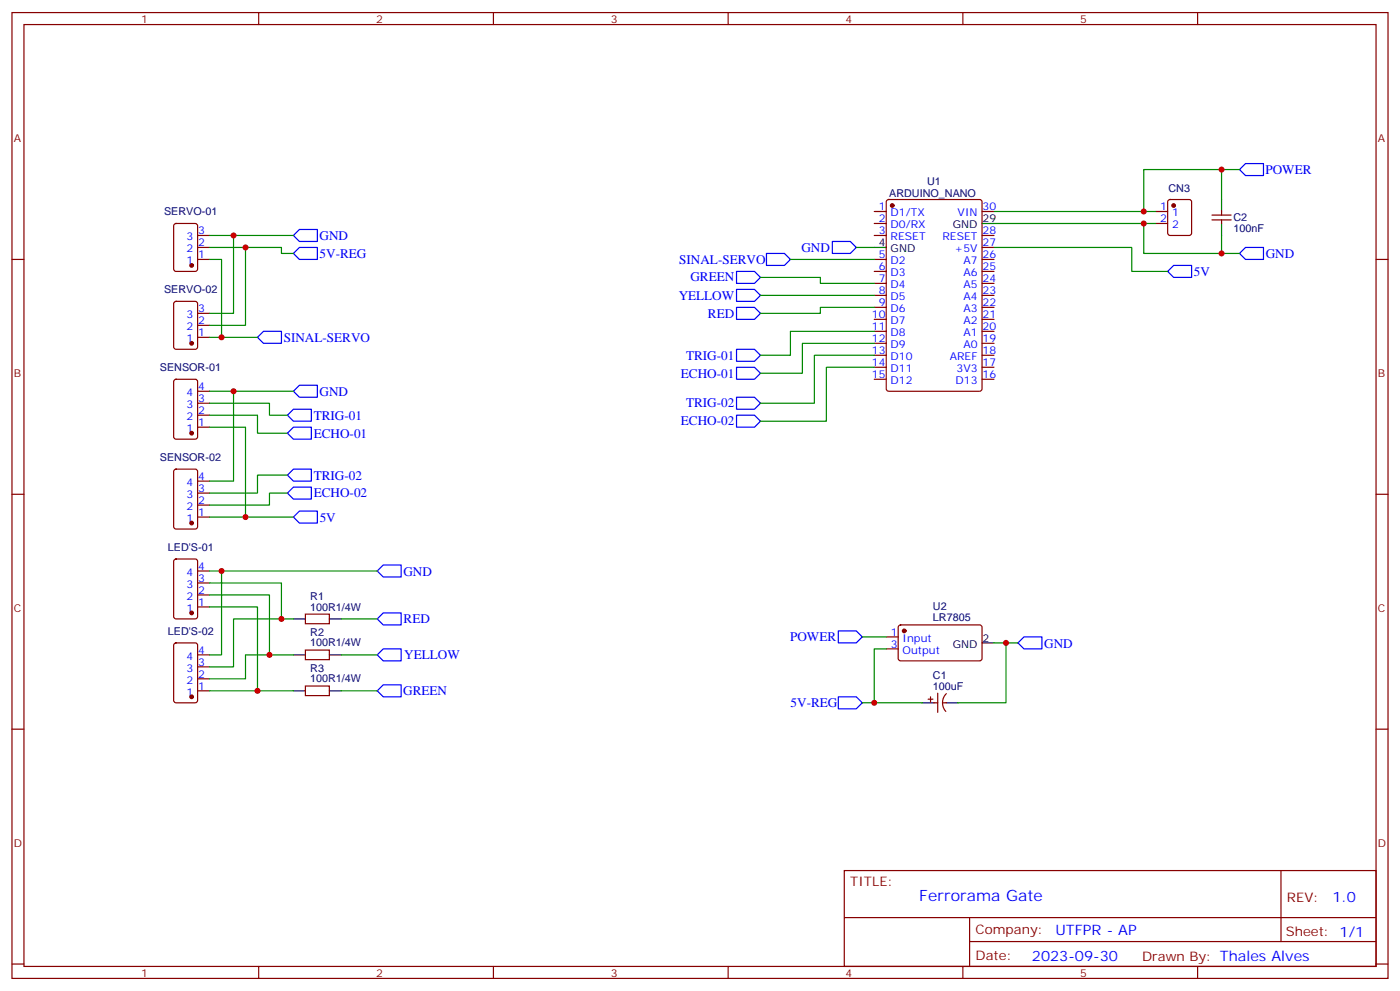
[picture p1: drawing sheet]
<svg xmlns="http://www.w3.org/2000/svg" width="412mm" height="292mm" viewBox="0 0 412 292" stroke-linecap="round" stroke-linejoin="round" font-family="sans-serif">
<g fill="none" stroke="#870000" stroke-width=".35">
<path d="M3.5 3.7h405.4v284.3h-405.4zM7.1 7.2h398.2v277.3h-398.2zM76.2 3.7v3.5M145.3 3.7v3.5M214.5 3.7v3.5M283.6 3.7v3.5M352.8 3.7v3.5M261.3 58.9l.5-.2h26.8l.6 .5 .1 55.3-.5 .6-27 .1-.7-.5v-55.3zM344.2 58.9l.5-.2h5.6l.7 .5v9.4l-.4 .7h-5.9l-.7-.4v-9.5zM3.5 76.4h3.6M51.4 66l.5-.2h5.6l.7 .4v13l-.5 .6-5.8 .1-.7-.5v-12.9zM58.2 76.4h3.5"/>
<path d="M58.2 69.3h3.5M58.2 72.8h3.5M257.5 76.4h3.6M257.5 62.3h3.6M257.5 65.8h3.6M257.5 69.3h3.6M257.5 79.9h3.6M289.3 76.4h3.5M289.3 62.3h3.5M289.3 69.3h3.5M289.3 79.9h3.5M289.3 72.8h3.5"/>
<path d="M340.4 62.3h3.6M340.4 65.8h3.6M357 63.3h5.7M357 64.7h5.7M359.8 62.3v1M359.8 64.7v1.1M405.3 76.4h3.6M51.4 88.9l.5-.2h5.6l.7 .5v12.9l-.5 .7h-5.8l-.7-.4v-13zM58.2 99.3h3.5M58.2 95.8h3.5M58.2 92.3h3.5M257.5 83.4h3.6"/>
<path d="M257.5 87h3.6M257.5 90.5h3.6M257.5 94h3.6M257.5 97.5h3.6M289.3 83.4h3.5M289.3 87h3.5M289.3 90.5h3.5M289.3 94h3.5M289.3 97.5h3.5M51.4 111.9l.5-.2h5.6l.7 .4v16.5l-.5 .6-5.8 .1-.7-.5v-16.4zM58.2 115.2h3.5M58.2 118.7h3.5"/>
<path d="M257.5 101.1h3.6M257.5 104.6h3.6M257.5 108.1h3.6M257.5 111.7h3.6M289.3 101.1h3.5M289.3 104.6h3.5M289.3 108.1h3.5M289.3 111.7h3.5M51.4 138.3l.5-.2h5.6l.7 .4v16.5l-.5 .7-5.8 .1-.7-.5v-16.5zM58.2 122.2h3.5M58.2 125.8h3.5M3.5 145.5h3.6"/>
<path d="M58.2 141.6h3.5M58.2 145.2h3.5M58.2 148.7h3.5M58.2 152.2h3.5M405.3 145.5h3.6M51.4 164.8l.5-.2h5.6l.7 .4v16.5l-.5 .7h-5.8l-.7-.5v-16.4zM58.2 168.1h3.5M58.2 171.6h3.5M58.2 175.2h3.5M58.2 178.7h3.5M51.4 189.5l.5-.2h5.6l.7 .4v16.5l-.5 .6-5.8 .1-.7-.5v-16.4zM58.2 192.8h3.5"/>
<path d="M58.2 196.3h3.5M58.2 199.8h3.5M90 180.8h7v2.8h-7zM90 191.4h7v2.8h-7zM261.1 187.5h3.5M261.1 191h3.5M264.8 184.2l.5-.2h23.5l.5 .7-.1 9.4-.6 .5-23.6-.1-.4-.6v-9.2zM3.5 214.7h3.6M58.2 203.4h3.5M90 202h7v2.8h-7zM273.4 205.8h1.4M274.1 205.1v1.5"/>
<path d="M275.2 206.9h1M276.2 204.1v5.6M277.6 206.9h1.1M278.8 204.2a3.8 3.8 0 0 0-.2 5.2M405.3 214.7h3.6M248.7 256.3h156.6v28.2h-156.6zM377.3 256.3v20.9M248.7 270.1h156.5M285.6 277.2h119.6M285.6 270.1v14.2M3.5 283.8h3.6M76.2 284.5v3.5"/>
<path d="M145.3 284.5v3.5M214.5 284.5v3.5M283.6 284.5v3.5M352.8 284.5v3.5M405.3 283.8h3.6"/>
</g>
<g fill="#870000" stroke="#870000" stroke-width=".35">
<circle cx="262.8" cy="60.5" r=".53"/>
<circle cx="56.4" cy="127.5" r=".53"/>
<circle cx="56.4" cy="101.1" r=".53"/>
<circle cx="345.7" cy="60.5" r=".53"/>
<circle cx="56.4" cy="154" r=".53"/>
<circle cx="56.4" cy="78.1" r=".53"/>
<circle cx="56.4" cy="180.4" r=".53"/>
<circle cx="56.4" cy="205.1" r=".53"/>
<circle cx="266.3" cy="185.7" r=".53"/>
</g>
<g fill="none" stroke="#000" stroke-width=".35">
<path d="M359.8 58.7v3.6M257.5 72.8h3.6M289.3 65.8h3.5M359.8 65.8v3.5M86.4 182.2h3.6M86.4 192.8h3.6M97 182.2h3.5M97 192.8h3.5M289.3 189.3h3.5M86.4 203.4h3.6M97 203.4h3.5M271.6 206.9h3.6"/>
<path d="M278.7 206.9h3.5"/>
</g>
<g fill="none" stroke="#008700" stroke-width=".35">
<path d="M359.8 49.9v8.8M365.1 49.9h-28.2v12.4M61.7 72.8h21.2v1.8h3.5M61.7 76.4h3.6v22.9h-3.6M61.7 69.3h24.7M68.8 69.3v23h-7.1M72.3 72.8v23h-10.6M232.8 76.4h24.7M252.2 72.8h5.3M292.8 72.8h40.6v7.1h10.6M292.8 62.3h47.6M292.8 65.8h47.6"/>
<path d="M336.9 65.8v8.8h28.2M359.8 69.3v5.3M65.3 99.3h10.5M224 81.7h17.7v1.7h15.8M224 87h33.5M257.5 90.5h-15.8v1.8h-17.7M257.5 97.5h-24.7v7.1h-8.8M61.7 118.7h17.7v3.5h5.3M61.7 115.2h24.7M68.8 115.2v26.4h-7.1M257.5 101.1h-21.1v8.8h-12.4M257.5 104.6h-17.6v14.1h-15.9"/>
<path d="M257.5 108.1h-14.1v15.9h-19.4M61.7 125.8h10.6v26.4M61.7 122.2h14.1v5.3h8.9M84.7 139.9h-8.9v5.3h-14.1M61.7 152.2h24.7M84.7 145.2h-5.3v3.5h-17.7M61.7 171.6h21.2v10.6h3.5M61.7 175.2h17.7v17.6h7M61.7 178.7h14.1v24.7h10.6M61.7 168.1h49.4M65.3 168.1v24.7h-3.6M79.4 192.8h-7.1v7h-10.6"/>
<path d="M82.9 182.2h-14.1v14.1h-7.1M100.5 182.2h10.6M100.5 192.8h10.6M254 187.5h7.1M261.1 191h-3.6v15.9h-3.5M292.8 189.3h3.5v17.6h-14.1M296.3 189.3h3.6M61.7 203.4h14.1M100.5 203.4h10.6M257.5 206.9h14.1"/>
</g>
<g fill="none" stroke="#00f" stroke-width=".35">
<path d="M365.1 49.9l1.8-1.7h5.3v3.5h-5.3zM86.4 74.6l1.8-1.8h5.3v3.6h-5.3zM86.4 69.3l1.8-1.7h5.3v3.5h-5.3zM217 79.9h5.2l1.8 1.8-1.8 1.7h-5.2zM225.8 74.6h5.3l1.7 1.8-1.7 1.7h-5.3zM245.2 71.1h5.3l1.7 1.7-1.7 1.8h-5.3zM344 79.9l1.7-1.8h5.3v3.6h-5.3zM365.1 74.6l1.8-1.8h5.3v3.6h-5.3zM75.8 99.3l1.8-1.8h5.3v3.6h-5.3zM217 85.2h5.2l1.8 1.8-1.8 1.7h-5.2zM217 90.5h5.2l1.8 1.8-1.8 1.7h-5.2zM86.4 115.2l1.8-1.8h5.3v3.5h-5.3z"/>
<path d="M217 102.8h5.2l1.8 1.8-1.8 1.8h-5.2zM217 108.1h5.2l1.8 1.8-1.8 1.8h-5.2zM217 116.9h5.2l1.8 1.8-1.8 1.8h-5.2zM84.7 127.5l1.7-1.7h5.3v3.5h-5.3zM84.7 139.9l1.7-1.8h5.3v3.5h-5.3zM86.4 120.5h5.3v3.5h-5.3l-1.7-1.8zM217 122.2h5.2l1.8 1.8-1.8 1.8h-5.2zM84.7 145.2l1.7-1.8h5.3v3.5h-5.3zM86.4 152.2l1.8-1.7h5.3v3.5h-5.3zM111.1 168.1l1.8-1.8h5.3v3.6h-5.3zM111.1 182.2l1.8-1.8h5.3v3.6h-5.3zM112.9 191h5.3v3.6h-5.3l-1.8-1.8z"/>
<path d="M246.9 185.7h5.3l1.8 1.8-1.8 1.8h-5.3zM299.9 189.3l1.7-1.8h5.3v3.5h-5.3zM111.1 203.4l1.8-1.8h5.3v3.5h-5.3zM246.9 205.1h5.3l1.8 1.8-1.8 1.8h-5.3z"/>
</g>
<g fill="#c00">
<circle cx="68.8" cy="69.3" r=".88"/>
<circle cx="68.8" cy="115.2" r=".88"/>
<circle cx="72.3" cy="152.2" r=".88"/>
<circle cx="75.8" cy="203.4" r=".88"/>
<circle cx="79.4" cy="192.8" r=".88"/>
<circle cx="82.9" cy="182.2" r=".88"/>
<circle cx="65.3" cy="168.1" r=".88"/>
<circle cx="336.9" cy="65.8" r=".88"/>
<circle cx="72.3" cy="72.8" r=".88"/>
<circle cx="65.3" cy="99.3" r=".88"/>
<circle cx="336.9" cy="62.3" r=".88"/>
<circle cx="296.3" cy="189.3" r=".88"/>
<circle cx="257.5" cy="206.9" r=".88"/>
<circle cx="359.8" cy="49.9" r=".88"/>
<circle cx="359.8" cy="74.6" r=".88"/>
</g>
<text font-size="4.6" fill="#00f" x="270.8" y="265.3">Ferrorama Gate</text>
<g font-size="4.2" fill="#00f">
<text x="392.5" y="265.6">1.0</text>
<text x="310.9" y="275.1">UTFPR - AP</text>
<text x="304" y="282.9">2023-09-30</text>
</g>
<g font-size="3.9" fill="#00f">
<text x="372.8" y="51.1">POWER</text>
<text x="94.1" y="70.7">GND</text>
<text x="94.2" y="76">5V-REG</text>
<text x="200.1" y="77.6">SINAL-SERVO</text>
<text x="236.1" y="74.1">GND</text>
<text x="372.9" y="76">GND</text>
<text x="203.4" y="82.8">GREEN</text>
<text x="351.7" y="81.2">5V</text>
<text x="199.9" y="88.2">YELLOW</text>
<text x="208.5" y="93.5">RED</text>
<text x="83.6" y="100.7">SINAL-SERVO</text>
<text x="202.1" y="105.9">TRIG-01</text>
<text x="200.6" y="111.1">ECHO-01</text>
<text x="94.1" y="116.5">GND</text>
<text x="202.1" y="120">TRIG-02</text>
<text x="92.4" y="123.6">TRIG-01</text>
<text x="200.6" y="125.3">ECHO-02</text>
<text x="92.4" y="128.9">ECHO-01</text>
<text x="92.4" y="141.2">TRIG-02</text>
<text x="92.4" y="146.4">ECHO-02</text>
<text x="94.2" y="153.6">5V</text>
<text x="118.8" y="169.5">GND</text>
<text x="118.9" y="183.4">RED</text>
<text x="232.7" y="188.7">POWER</text>
<text x="307.6" y="190.6">GND</text>
<text x="119.1" y="194">YELLOW</text>
<text x="118.8" y="204.6">GREEN</text>
<text x="232.9" y="208.2">5V-REG</text>
</g>
<g font-size="3.9" fill="#800">
<text x="250.5" y="260.9">TITLE:</text>
<text x="379.1" y="265.6">REV:</text>
<text x="287.4" y="275.1">Company:</text>
<text x="378.7" y="275.7">Sheet: 1/1</text>
<text x="287.4" y="282.8">Date:</text>
<text x="336.4" y="282.8">Drawn By: Thales Alves</text>
</g>
<g font-size="3.2" fill="#800">
<text x="41.6" y="6.7">1</text>
<text x="110.8" y="6.7">2</text>
<text x="179.9" y="6.7">3</text>
<text x="249.1" y="6.7">4</text>
<text x="318.2" y="6.7">5</text>
<text x="4.1" y="41.8">A</text>
<text x="405.9" y="41.8">A</text>
<text x="4.1" y="110.9">B</text>
<text x="405.9" y="110.9">B</text>
<text x="4.1" y="180.1">C</text>
<text x="405.9" y="180.1">C</text>
<text x="4.1" y="249.2">D</text>
<text x="405.9" y="249.2">D</text>
<text x="41.6" y="287.5">1</text>
<text x="110.8" y="287.5">2</text>
<text x="179.9" y="287.5">3</text>
<text x="249.1" y="287.5">4</text>
<text x="318.2" y="287.5">5</text>
</g>
<g font-size="3.2" fill="#000080">
<text x="261.9" y="58.1">ARDUINO_NANO</text>
<text x="273.1" y="54.5">U1</text>
<text x="344.2" y="56.4">CN3</text>
<text x="48.3" y="63.4">SERVO-01</text>
<text x="363.4" y="65.2">C2</text>
<text x="363.4" y="68.4">100nF</text>
<text x="48.3" y="86.3">SERVO-02</text>
<text x="47.1" y="109.3">SENSOR-01</text>
<text x="47.1" y="135.8">SENSOR-02</text>
<text x="49.5" y="162.2">LED'S-01</text>
<text x="91.4" y="179.7">100R1/4W</text>
<text x="91.4" y="176.6">R1</text>
<text x="274.8" y="179.6">U2</text>
<text x="274.8" y="182.8">LR7805</text>
<text x="49.5" y="186.9">LED'S-02</text>
<text x="91.4" y="190.3">100R1/4W</text>
<text x="91.4" y="187.1">R2</text>
<text x="91.4" y="197.7">R3</text>
<text x="91.4" y="200.9">100R1/4W</text>
<text x="274.8" y="203">100uF</text>
<text x="274.8" y="199.8">C1</text>
</g>
<g font-size="3.2" fill="#00f">
<text x="258.9" y="61.9">1</text>
<text x="258.9" y="65.4">2</text>
<text x="262.4" y="63.7">D1/TX</text>
<text x="282.1" y="63.7">VIN</text>
<text x="289.5" y="61.9">30</text>
<text x="341.8" y="65.4">2</text>
<text x="341.8" y="61.9">1</text>
<text x="345.3" y="63.7">1</text>
<text x="54.9" y="70.7">3</text>
<text x="58.4" y="69">3</text>
<text x="258.9" y="69">3</text>
<text x="262.4" y="67.2">D0/RX</text>
<text x="262.4" y="70.7">RESET</text>
<text x="277.6" y="70.7">RESET</text>
<text x="289.5" y="69">28</text>
<text x="345.3" y="67.2">2</text>
<text x="54.9" y="77.8">1</text>
<text x="54.9" y="74.3">2</text>
<text x="58.4" y="76">1</text>
<text x="58.4" y="72.5">2</text>
<text x="258.9" y="76">5</text>
<text x="262.4" y="77.8">D2</text>
<text x="281.2" y="74.3">+5V</text>
<text x="283.8" y="77.8">A7</text>
<text x="289.5" y="76">26</text>
<text x="289.5" y="72.5">27</text>
<text x="258.9" y="79.6">6</text>
<text x="258.9" y="83.1">7</text>
<text x="262.4" y="81.3">D3</text>
<text x="283.8" y="81.3">A6</text>
<text x="289.5" y="83.1">24</text>
<text x="289.5" y="79.6">25</text>
<text x="258.9" y="86.6">8</text>
<text x="262.4" y="84.8">D4</text>
<text x="262.4" y="88.4">D5</text>
<text x="283.8" y="88.4">A4</text>
<text x="283.8" y="84.8">A5</text>
<text x="289.5" y="86.6">23</text>
<text x="54.9" y="93.7">3</text>
<text x="58.4" y="95.4">2</text>
<text x="58.4" y="91.9">3</text>
<text x="256.8" y="93.7">10</text>
<text x="258.9" y="90.1">9</text>
<text x="262.4" y="91.9">D6</text>
<text x="262.4" y="95.4">D7</text>
<text x="283.8" y="95.4">A2</text>
<text x="283.8" y="91.9">A3</text>
<text x="289.5" y="93.7">21</text>
<text x="289.5" y="90.1">22</text>
<text x="54.9" y="100.7">1</text>
<text x="54.9" y="97.2">2</text>
<text x="58.4" y="99">1</text>
<text x="256.8" y="97.2">11</text>
<text x="256.8" y="100.7">12</text>
<text x="262.4" y="99">D8</text>
<text x="283.8" y="99">A1</text>
<text x="289.5" y="100.7">19</text>
<text x="289.5" y="97.2">20</text>
<text x="256.8" y="104.2">13</text>
<text x="256.8" y="107.8">14</text>
<text x="262.4" y="102.5">D9</text>
<text x="262.4" y="106">D10</text>
<text x="279.8" y="106">AREF</text>
<text x="283.8" y="102.5">A0</text>
<text x="289.5" y="107.8">17</text>
<text x="289.5" y="104.2">18</text>
<text x="256.8" y="111.3">15</text>
<text x="262.4" y="109.5">D11</text>
<text x="262.4" y="113.1">D12</text>
<text x="281.5" y="113.1">D13</text>
<text x="281.8" y="109.5">3V3</text>
<text x="289.5" y="111.3">16</text>
<text x="54.9" y="116.6">4</text>
<text x="58.4" y="114.8">4</text>
<text x="58.4" y="118.4">3</text>
<text x="54.9" y="120.1">3</text>
<text x="54.9" y="123.6">2</text>
<text x="58.4" y="121.9">2</text>
<text x="58.4" y="125.4">1</text>
<text x="54.9" y="127.2">1</text>
<text x="54.9" y="143.1">4</text>
<text x="58.4" y="141.3">4</text>
<text x="54.9" y="146.6">3</text>
<text x="58.4" y="144.8">3</text>
<text x="58.4" y="148.3">2</text>
<text x="54.9" y="150.1">2</text>
<text x="54.9" y="153.6">1</text>
<text x="58.4" y="151.9">1</text>
<text x="58.4" y="167.7">4</text>
<text x="54.9" y="169.5">4</text>
<text x="54.9" y="173">3</text>
<text x="58.4" y="171.3">3</text>
<text x="54.9" y="176.6">2</text>
<text x="58.4" y="174.8">2</text>
<text x="58.4" y="178.3">1</text>
<text x="54.9" y="180.1">1</text>
<text x="262.4" y="187.1">1</text>
<text x="262.4" y="190.7">3</text>
<text x="265.9" y="188.9">Input</text>
<text x="54.9" y="194.2">4</text>
<text x="54.9" y="197.7">3</text>
<text x="58.4" y="192.4">4</text>
<text x="58.4" y="196">3</text>
<text x="265.9" y="192.4">Output</text>
<text x="54.9" y="201.3">2</text>
<text x="58.4" y="199.5">2</text>
<text x="58.4" y="203">1</text>
<text x="54.9" y="204.8">1</text>
</g>
<g font-size="3.2">
<text x="289.5" y="65.4">29</text>
<text x="280.7" y="67.2">GND</text>
<text x="258.9" y="72.5">4</text>
<text x="262.4" y="74.3">GND</text>
<text x="280.7" y="190.7">GND</text>
<text x="289.5" y="188.9">2</text>
</g>
</svg>
